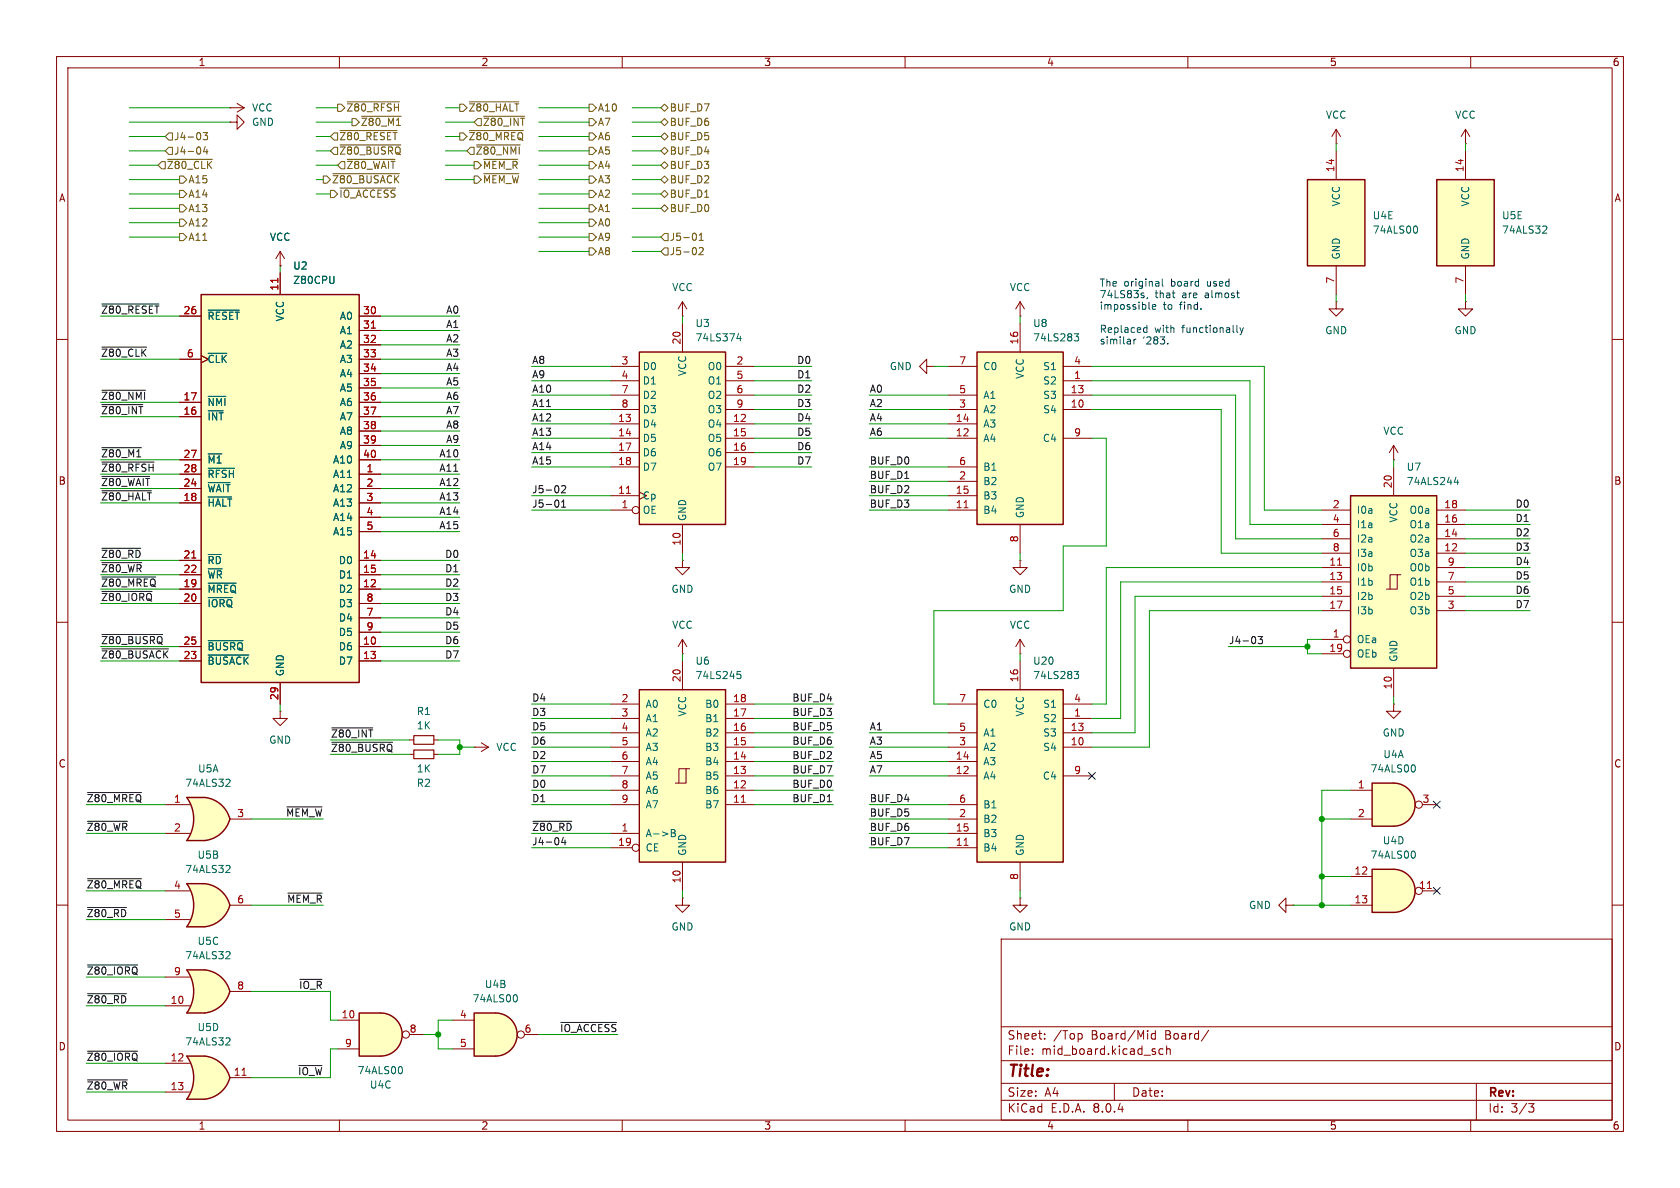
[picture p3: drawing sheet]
<svg xmlns="http://www.w3.org/2000/svg" width="297mm" height="210mm" viewBox="0 0 297 210" stroke-linecap="round" stroke-linejoin="round" font-family="sans-serif">
<g fill="none" stroke="#840000" stroke-width=".18">
<path d="M10 10h277v190h-277zM12 12h273v186h-273zM60 10v2M110 10v2M160 10v2M210 10v2M260 10v2M10 60h2M285 60h2M10 110h2M285 110h2M10 160h2"/>
<path d="M285 160h2M177 166h108v32h-108zM60 198v2M110 198v2M160 198v2M177 194.5h108M177 191.5h108M177 187.5h108M177 181.5h108M182.5 186.3v.1M182.5 185.5v.1M184.7 183.6v.1"/>
<path d="M184.7 182.8v.1M191 182.7l.3 .3v.4l-.3 .3M197 191.5v3M204.2 182.8l-.4-.1-.3 .3v.4l.2 .2h.5M204.2 182.2v1.5M205.6 185.5l-.4-.1-.3 .3v.4l.1 .2h.6M206.2 185.5l.3-.1 .3 .1 .1 .9M206.2 184.9v1.5M210 198v2M213.7 182.1l-1.3 2M260 198v2M261 191.5v6.5"/>
<path d="M270.2 195.1h1l-.5 .6 .4 .1 .1 .5-.3 .3h-.4"/>
</g>
<path d="M87.6 179.1a3.8 3.8 0 0 1 3.8 3.8 3.8 3.8 0 0 1-3.8 3.8z" fill="#ffffc2" stroke="#ffffc2" stroke-width=".18"/>
<path d="M83.8 179.1h3.8v7.6h-3.8z" fill="#ffffc2"/>
<path d="M83.8 179.1h3.8a3.8 3.8 0 0 1 3.8 3.8 3.8 3.8 0 0 1-3.8 3.8h-3.8z" fill="none" stroke="#840000" stroke-width=".25"/>
<g fill="none" stroke="#840000" stroke-width=".18">
<path d="M259.1 53.3v1.3h1.2l-1.2 1.3-1.3-1.3h1.3M259.1 53.3h.1M80 180.3h3.8M80 185.4h3.8M92.7 182.9h2.5"/>
<circle cx="92.1" cy="182.9" r=".63"/>
</g>
<path d="M91.2 175.8a.79 .79 0 0 1 0 1.3" fill="none" stroke="#006464" stroke-width=".18"/>
<path d="M67.3 179.1a3.8 3.8 0 0 1 3.8 3.8 3.8 3.8 0 0 1-3.8 3.8z" fill="#ffffc2" stroke="#ffffc2" stroke-width=".18"/>
<path d="M63.5 179.1h3.8v7.6h-3.8z" fill="#ffffc2"/>
<path d="M63.5 179.1h3.8a3.8 3.8 0 0 1 3.8 3.8 3.8 3.8 0 0 1-3.8 3.8h-3.8z" fill="none" stroke="#840000" stroke-width=".25"/>
<g fill="none" stroke="#840000" stroke-width=".18">
<path d="M72.4 133.4h.8M76.7 133.4h.8M59.7 180.3h3.8M59.7 185.4h3.8M72.4 182.9h2.5"/>
<circle cx="71.8" cy="182.9" r=".63"/>
</g>
<path d="M70.8 188.5a.79 .79 0 0 1 0 1.3" fill="none" stroke="#006464" stroke-width=".18"/>
<path d="M73.2 132.6h3.5v1.5h-3.5z" fill="none" stroke="#840000" stroke-width=".2"/>
<path d="M113 121.9h15.3v30.5h-15.3z" fill="#ffffc2"/>
<g fill="none" stroke="#840000" stroke-width=".18">
<path d="M120.6 116.8v5.1M180.3 115.6h.1M180.3 113l-.7 1.3M180.3 113v2.6M180.3 113l.8 1.3M49.5 125.7v1.3h1.3l-1.3 1.3-1.2-1.3h1.2M49.5 125.7h.1M107.9 139.7h5.1M107.9 137.2h5.1M107.9 134.6h5.1M107.9 132.1h5.1M107.9 129.5h5.1"/>
<path d="M107.9 127h5.1M107.9 124.5h5.1M121.3 135.9h-1.3v2.5M121.9 135.9h-.6v2.5h-1.9M128.3 139.7h5M128.3 137.2h5M128.3 134.6h5M128.3 132.1h5M128.3 129.5h5M128.3 127h5M128.3 124.5h5M107.9 147.3h5.1"/>
<path d="M107.9 142.2h5.1M107.9 149.9h3.9M120.6 158.8v1.2h1.3l-1.3 1.3-1.2-1.3h1.2M120.6 158.8h.1M120.6 152.4v5.1M128.3 142.2h5"/>
<circle cx="112.4" cy="149.9" r=".63"/>
</g>
<path d="M113 121.9h15.3v30.5h-15.3z" fill="none" stroke="#840000" stroke-width=".25"/>
<path d="M130.3 118.7h.6M130.5 119.2h.3l.2 .2-.1 .5-.4 .1M118.7 146.6h.4l.2 .3-.2 .3 .2 .2 .1 .3-.2 .2h-.5zM118.7 147.2h.4" fill="none" stroke="#006464" stroke-width=".18"/>
<path d="M131.1 141.8h.7" fill="none" stroke="#a90000" stroke-width=".18"/>
<path d="M172.7 62.2h15.3v30.5h-15.3z" fill="#ffffc2"/>
<path d="M172.7 62.2h15.3v30.5h-15.3z" fill="none" stroke="#840000" stroke-width=".25"/>
<g fill="none" stroke="#840000" stroke-width=".18">
<path d="M180.3 57.2v5M167.6 72.4h5.1M167.6 77.5h5.1M167.6 69.9h5.1M167.6 74.9h5.1M167.6 64.8h5.1M188 67.3h5M188 72.4h5M188 77.5h5M188 69.9h5M188 64.8h5M246.4 78.7l-.8 1.3"/>
<path d="M246.4 78.7v2.6M246.4 78.7l.7 1.3M167.6 90.2h5.1M167.6 87.6h5.1M167.6 85.1h5.1M167.6 82.6h5.1M180.3 92.7v5.1M246.4 81.3h.1"/>
</g>
<path d="M170.4 89.8h.7" fill="none" stroke="#a90000" stroke-width=".18"/>
<path d="M189.9 59h.8l-.4 .5 .3 .1 .1 .4-.3 .3h-.3" fill="none" stroke="#006464" stroke-width=".18"/>
<path d="M172.7 121.9h15.3v30.5h-15.3z" fill="#ffffc2"/>
<path d="M172.7 121.9h15.3v30.5h-15.3z" fill="none" stroke="#840000" stroke-width=".25"/>
<g fill="none" stroke="#840000" stroke-width=".18">
<path d="M236.2 53.3v1.3h1.3l-1.3 1.3-1.3-1.3h1.3M236.2 53.3h.1M180.3 99.1v1.2h1.3l-1.3 1.3-1.2-1.3h1.2M180.3 99.1h.1M180.3 116.8v5.1M167.6 132.1h5.1M167.6 137.2h5.1M167.6 129.5h5.1M167.6 134.6h5.1M167.6 124.5h5.1M188 127h5M188 132.1h5"/>
<path d="M188 137.2h5M188 129.5h5M188 124.5h5M167.6 149.9h5.1M167.6 147.3h5.1M167.6 144.8h5.1M167.6 142.2h5.1M180.3 152.4v5.1"/>
</g>
<path d="M170.4 149.4h.7" fill="none" stroke="#a90000" stroke-width=".18"/>
<path d="M189.9 118.7h.8l-.4 .5 .3 .1 .1 .4-.3 .3h-.3" fill="none" stroke="#006464" stroke-width=".18"/>
<path d="M231.1 31.8h10.2v15.2h-10.2z" fill="#ffffc2"/>
<path d="M231.1 31.8h10.2v15.2h-10.2z" fill="none" stroke="#840000" stroke-width=".25"/>
<path d="M236.2 26.7v5.1M236.2 47v5.1" fill="none" stroke="#840000" stroke-width=".18"/>
<path d="M250.3 39.9a.79 .79 0 0 1 0 1.3" fill="none" stroke="#006464" stroke-width=".18"/>
<path d="M35.6 143.4l5 1.4a5.2 5.2 0 0 1-4.4 3.8z" fill="#ffffc2" stroke="#ffffc2" stroke-width=".18"/>
<path d="M33 148.6h3.2M33 141h3.2" fill="none" stroke="#ffffc2" stroke-width=".18"/>
<path d="M33 141h3.2v7.6h-3.2a6.7 6.7 0 0 0 0-7.6z" fill="#ffffc2"/>
<g fill="#ffffc2" stroke="#ffffc2" stroke-width=".18">
<path d="M36.2 141a5.1 5.1 0 0 1 4.4 3.8l-4.9 1.3z"/>
<path d="M35.6 173.9l5 1.4a5.2 5.2 0 0 1-4.4 3.8z"/>
</g>
<path d="M36.2 141h-3.2a6.6 6.6 0 0 1 0 7.6h3.2M36.2 141a5.1 5.1 0 0 1 4.4 3.8 5.2 5.2 0 0 1-4.4 3.8" fill="none" stroke="#840000" stroke-width=".25"/>
<path d="M236.2 25.4h.1M236.2 22.9l-.7 1.2M236.2 22.9v2.5M236.2 22.9l.8 1.2M29.2 142.2h4.3M29.2 147.3h4.3M40.6 144.8h3.8" fill="none" stroke="#840000" stroke-width=".18"/>
<path d="M40.4 137.7l.3 .3-.1 .3-.7 .7h.8" fill="none" stroke="#006464" stroke-width=".18"/>
<path d="M33 179.1h3.2M33 171.5h3.2" fill="none" stroke="#ffffc2" stroke-width=".18"/>
<path d="M33 171.5h3.2v7.6h-3.2a6.7 6.7 0 0 0 0-7.6z" fill="#ffffc2"/>
<g fill="#ffffc2" stroke="#ffffc2" stroke-width=".18">
<path d="M36.2 171.5a5.1 5.1 0 0 1 4.4 3.8l-4.9 1.3z"/>
<path d="M35.6 158.7l5 1.3a5.2 5.2 0 0 1-4.4 3.8z"/>
</g>
<path d="M36.2 171.5h-3.2a6.6 6.6 0 0 1 0 7.6h3.2M36.2 171.5a5.1 5.1 0 0 1 4.4 3.8 5.2 5.2 0 0 1-4.4 3.8" fill="none" stroke="#840000" stroke-width=".25"/>
<path d="M29.2 177.8h4.3M29.2 172.7h4.3M40.6 175.3h3.8" fill="none" stroke="#840000" stroke-width=".18"/>
<path d="M40.4 168.2l.3 .3-.1 .3-.7 .7h.8" fill="none" stroke="#006464" stroke-width=".18"/>
<path d="M33 156.2h3.2M33 163.8h3.2" fill="none" stroke="#ffffc2" stroke-width=".18"/>
<path d="M33 156.2h3.2v7.6h-3.2a6.7 6.7 0 0 0 0-7.6z" fill="#ffffc2"/>
<path d="M36.2 156.2a5.1 5.1 0 0 1 4.4 3.8l-4.9 1.3z" fill="#ffffc2" stroke="#ffffc2" stroke-width=".18"/>
<path d="M36.2 156.2h-3.2a6.6 6.6 0 0 1 0 7.6h3.2M36.2 156.2a5.1 5.1 0 0 1 4.4 3.8 5.2 5.2 0 0 1-4.4 3.8" fill="none" stroke="#840000" stroke-width=".25"/>
<path d="M83.8 132.1h.1M83.8 132.1h2.6M85.1 131.3l1.3 .8M86.4 132.1l-1.3 .7M29.2 157.5h4.3M29.2 162.6h4.3M40.6 160h3.8" fill="none" stroke="#840000" stroke-width=".18"/>
<path d="M40.4 153l.3 .2-.1 .3-.7 .7h.8" fill="none" stroke="#006464" stroke-width=".18"/>
<path d="M254 31.8h10.2v15.2h-10.2z" fill="#ffffc2"/>
<path d="M254 31.8h10.2v15.2h-10.2z" fill="none" stroke="#840000" stroke-width=".25"/>
<g fill="none" stroke="#840000" stroke-width=".18">
<path d="M40.6 21.6h1.3v-1.3l1.3 1.3-1.3 1.3v-1.3M40.6 21.6h.1M259.1 25.4h.1M259.1 22.9v2.5M259.1 26.7v5.1M259.1 22.9l-.8 1.2M259.1 22.9l.7 1.2M49.5 47h.1M49.5 44.5l-.7 1.2M49.5 44.5v2.5M49.5 44.5l.8 1.2M259.1 47v5.1"/>
<path d="M227.3 160v-1.2l-1.2 1.2 1.2 1.3v-1.3h1.3M228.6 160h.1"/>
</g>
<path d="M273.2 39.9l.3 .3-.1 .3-.7 .7h.8" fill="none" stroke="#006464" stroke-width=".18"/>
<path d="M246.4 153.7a3.8 3.8 0 0 1 3.8 3.8 3.8 3.8 0 0 1-3.8 3.8z" fill="#ffffc2" stroke="#ffffc2" stroke-width=".18"/>
<path d="M242.6 153.7h3.8v7.6h-3.8z" fill="#ffffc2"/>
<path d="M242.6 153.7h3.8a3.8 3.8 0 0 1 3.8 3.8 3.8 3.8 0 0 1-3.8 3.8h-3.8z" fill="none" stroke="#840000" stroke-width=".25"/>
<g fill="none" stroke="#840000" stroke-width=".18">
<path d="M40.6 19.1h.1M40.6 19.1h2.6M41.9 18.3l1.3 .8M43.2 19.1l-1.3 .7M120.6 55.9h.1M120.6 53.3l-.7 1.3M120.6 53.3v2.6M120.6 53.3l.8 1.3M238.8 154.9h3.8M251.5 157.5h2.5M238.8 160h3.8"/>
<circle cx="250.8" cy="157.5" r=".63"/>
</g>
<path d="M252.3 157.1h.8" fill="none" stroke="#a90000" stroke-width=".18"/>
<path d="M249.9 150.4a.79 .79 0 0 1 0 1.3" fill="none" stroke="#006464" stroke-width=".18"/>
<path d="M113 62.2h15.3v30.5h-15.3z" fill="#ffffc2"/>
<path d="M113 62.2h15.3v30.5h-15.3z" fill="none" stroke="#840000" stroke-width=".25"/>
<g fill="none" stroke="#840000" stroke-width=".18">
<path d="M120.6 57.2v5M107.9 74.9h5.1M107.9 77.5h5.1M107.9 64.8h5.1M107.9 67.3h5.1M107.9 69.9h5.1M107.9 72.4h5.1M128.3 74.9h5M128.3 77.5h5M128.3 64.8h5M128.3 67.3h5M128.3 69.9h5"/>
<path d="M128.3 72.4h5M107.9 90.2h3.9M107.9 87.6h5.1M107.9 80h5.1M107.9 82.6h5.1M120.6 92.7v5.1M128.3 80h5M128.3 82.6h5"/>
<circle cx="112.4" cy="90.2" r=".63"/>
</g>
<path d="M110.7 87.2h.8" fill="none" stroke="#a90000" stroke-width=".18"/>
<path d="M130.6 58.9l-.3 .9h.8M130.9 59.4v.9" fill="none" stroke="#006464" stroke-width=".18"/>
<path d="M238.8 87.6h15.2v30.5h-15.2z" fill="#ffffc2"/>
<g fill="none" stroke="#840000" stroke-width=".18">
<path d="M233.7 97.8h5.1M233.7 95.3h5.1M233.7 92.7h5.1M233.7 90.2h5.1M246.4 82.6v5M254 97.8h5.1M254 95.3h5.1M254 92.7h5.1M254 90.2h5.1M233.7 113h3.8M233.7 100.3h5.1M233.7 102.9h5.1"/>
<path d="M233.7 105.4h5.1M233.7 108h5.1M233.7 115.6h3.8M246.4 118.1v5.1M247 101.6h-1.3v2.5M247.6 101.6h-.6v2.5h-1.9M254 100.3h5.1M254 102.9h5.1M254 105.4h5.1M254 108h5.1M180.3 158.8v1.2h1.3l-1.3 1.3-1.2-1.3h1.2M180.3 158.8h.1"/>
<circle cx="238.1" cy="115.6" r=".63"/>
<circle cx="238.1" cy="113" r=".63"/>
</g>
<path d="M238.8 87.6h15.2v30.5h-15.2z" fill="none" stroke="#840000" stroke-width=".25"/>
<path d="M236.5 99.9h.7" fill="none" stroke="#a90000" stroke-width=".18"/>
<path d="M257.1 85.2h.8M257.7 84.8v.9" fill="none" stroke="#006464" stroke-width=".18"/>
<path d="M35.6 189.1l5 1.4a5.2 5.2 0 0 1-4.4 3.8z" fill="#ffffc2" stroke="#ffffc2" stroke-width=".18"/>
<path d="M33 194.3h3.2M33 186.7h3.2" fill="none" stroke="#ffffc2" stroke-width=".18"/>
<path d="M33 186.7h3.2v7.6h-3.2a6.7 6.7 0 0 0 0-7.6z" fill="#ffffc2"/>
<path d="M36.2 186.7a5.1 5.1 0 0 1 4.4 3.8l-4.9 1.3z" fill="#ffffc2" stroke="#ffffc2" stroke-width=".18"/>
<path d="M36.2 186.7h-3.2a6.6 6.6 0 0 1 0 7.6h3.2M36.2 186.7a5.1 5.1 0 0 1 4.4 3.8 5.2 5.2 0 0 1-4.4 3.8" fill="none" stroke="#840000" stroke-width=".25"/>
<path d="M120.6 115.6h.1M120.6 113l-.7 1.3M120.6 113v2.6M120.6 113l.8 1.3M29.2 188h4.3M29.2 193h4.3M40.6 190.5h3.8" fill="none" stroke="#840000" stroke-width=".18"/>
<path d="M42.8 190.1h.7" fill="none" stroke="#a90000" stroke-width=".18"/>
<path d="M40.4 183.5l.3 .2-.1 .3-.7 .7h.8" fill="none" stroke="#006464" stroke-width=".18"/>
<path d="M35.6 52.1h27.9v68.6h-27.9z" fill="#ffffc2"/>
<path d="M35.6 52.1h27.9v68.6h-27.9z" fill="none" stroke="#840000" stroke-width=".25"/>
<g fill="none" stroke="#840000" stroke-width=".18">
<path d="M31.7 55.9h3.9M49.5 48.3v3.8M63.5 55.9h3.8M63.5 58.4h3.8M31.7 73.7h3.9M31.7 71.1h3.9M31.7 63.5h3.9M35.6 62.9l1.2 .6-1.2 .6M63.5 73.7h3.8M63.5 71.1h3.8M63.5 61h3.8M63.5 63.5h3.8"/>
<path d="M63.5 66h3.8M63.5 68.6h3.8M63.5 76.2h3.8M63.5 78.7h3.8M31.7 83.8h3.9M31.7 99.1h3.9M31.7 88.9h3.9M31.7 86.4h3.9M31.7 81.3h3.9M63.5 83.8h3.8M63.5 99.1h3.8M63.5 88.9h3.8"/>
<path d="M63.5 86.4h3.8M63.5 81.3h3.8M63.5 91.4h3.8M63.5 94h3.8M120.6 99.1v1.2h1.3l-1.3 1.3-1.2-1.3h1.2M120.6 99.1h.1M31.7 114.3h3.9M31.7 104.1h3.9M31.7 116.8h3.9M31.7 101.6h3.9M31.7 106.7h3.9M63.5 114.3h3.8"/>
<path d="M63.5 104.1h3.8M63.5 116.8h3.8M63.5 101.6h3.8M63.5 106.7h3.8M63.5 109.2h3.8M63.5 111.8h3.8M49.5 120.7v3.8M72.4 130.8h.8M76.7 130.8h.8M246.4 124.5v1.2h1.2l-1.2 1.3-1.3-1.3h1.3M246.4 124.5h.1"/>
</g>
<path d="M49.1 49.2v.7M65.6 58h.8M33.9 98.6h.7" fill="none" stroke="#a90000" stroke-width=".18"/>
<g fill="none" stroke="#006464" stroke-width=".18">
<path d="M36.8 54.8h5.5M59 48.8v1.2M36.8 70.1h3.1M36.8 62.5h3.3M36.8 87.9h4.2M36.8 98h2.3M36.8 85.3h3.9M36.8 80.2h2.4M36.8 82.8h4.6M36.8 103.1h4.9M36.8 105.6h4.3M36.8 115.8h7.2"/>
<path d="M36.8 113.3h6.2"/>
</g>
<path d="M73.2 130h3.5v1.6h-3.5z" fill="none" stroke="#840000" stroke-width=".2"/>
<path d="M246.4 138.4a3.8 3.8 0 0 1 3.8 3.8 3.8 3.8 0 0 1-3.8 3.9z" fill="#ffffc2" stroke="#ffffc2" stroke-width=".18"/>
<path d="M242.6 138.4h3.8v7.7h-3.8z" fill="#ffffc2"/>
<path d="M242.6 138.4h3.8a3.8 3.8 0 0 1 3.8 3.8 3.8 3.8 0 0 1-3.8 3.9h-3.8z" fill="none" stroke="#840000" stroke-width=".25"/>
<g fill="none" stroke="#840000" stroke-width=".18">
<path d="M31.7 55.9h3.9M49.5 47h.1M49.5 48.3v3.8M63.5 55.9h3.8M63.5 58.4h3.8M180.3 55.9h.1M180.3 53.3l-.7 1.3M180.3 53.3v2.6M180.3 53.3l.8 1.3M31.7 73.7h3.9M31.7 71.1h3.9M31.7 63.5h3.9"/>
<path d="M35.6 62.9l1.2 .6-1.2 .6M63.5 73.7h3.8M63.5 71.1h3.8M63.5 61h3.8M63.5 63.5h3.8M63.5 66h3.8M63.5 68.6h3.8M63.5 76.2h3.8M63.5 78.7h3.8M163.8 64.8v-1.3l-1.2 1.3 1.2 1.2v-1.2h1.3M165.1 64.8h.1M31.7 83.8h3.9"/>
<path d="M31.7 99.1h3.9M31.7 88.9h3.9M31.7 86.4h3.9M31.7 81.3h3.9M63.5 83.8h3.8M63.5 99.1h3.8M63.5 88.9h3.8M63.5 86.4h3.8M63.5 81.3h3.8M63.5 91.4h3.8M63.5 94h3.8M31.7 114.3h3.9"/>
<path d="M31.7 104.1h3.9M31.7 116.8h3.9M31.7 101.6h3.9M31.7 106.7h3.9M63.5 114.3h3.8M63.5 104.1h3.8M63.5 116.8h3.8M63.5 101.6h3.8M63.5 106.7h3.8M63.5 109.2h3.8M63.5 111.8h3.8M49.5 120.7v3.8"/>
<path d="M238.8 139.7h3.8M238.8 144.8h3.8M251.5 142.2h2.5"/>
<circle cx="250.8" cy="142.2" r=".63"/>
</g>
<g fill="none" stroke="#006464" stroke-width=".18">
<path d="M36.8 54.8h5.5M59 48.8v1.2M36.8 70.1h3.1M36.8 62.5h3.3M36.8 87.9h4.2M36.8 98h2.3M36.8 85.3h3.9M36.8 80.2h2.4M36.8 82.8h4.6M36.8 103.1h4.9M36.8 105.6h4.3M36.8 115.8h7.2"/>
<path d="M36.8 113.3h6.2M249.9 135.2a.79 .79 0 0 1 0 1.3"/>
</g>
<g fill="none" stroke="#725600" stroke-width=".18">
<path d="M59.7 18.4h.6l.7 .7-.7 .6h-.6zM61.4 18h9.2M81.3 18.4h.6l.6 .7-.6 .6h-.6zM83 18h8.7M104.1 18.4h.7l.6 .7-.6 .6h-.7zM116.8 19.1l.7-.7 .6 .7-.6 .6zM27.9 29.2l.7-.6h.6v1.2h-.6zM29.2 24.1l.6-.6h.7v1.3h-.7zM29.2 26.7l.6-.7h.7v1.3h-.7zM29.6 28.2h7.9M31.7 36.2h.7l.6 .6-.6 .7h-.7zM31.7 33.7h.7l.6 .6-.6 .6h-.7z"/>
<path d="M31.7 31.1h.7l.6 .7-.6 .6h-.7zM31.7 38.7h.7l.6 .7-.6 .6h-.7zM35.9 23.4h.8l-.4 .5 .3 .1v.6l-.1 .1-.6-.1M36.3 25.9l-.3 .9h.8M36.6 26.4v.8M57.1 31.1h.7l.6 .7-.6 .6h-.7zM58.4 33.7h.7l.6 .6-.6 .6h-.7zM58.8 30.7h11.8M59.1 26h.6v1.3h-.6l-.7-.6zM59.1 23.5h.6v1.3h-.6l-.7-.7zM59.7 29.2l.6-.6h.7v1.2h-.7zM60.1 25.6h10.8"/>
<path d="M60.1 23.1h10.1M60.1 33.2h9.9M61.4 28.2h8.4M62.2 21h.7l.6 .6-.6 .6h-.7zM63.9 20.5h7M81.3 23.5h.6l.6 .6-.6 .7h-.6zM83 23.1h9.5M83.2 26h.6v1.3h-.6l-.7-.6zM83.8 31.1h.7l.6 .7-.6 .6h-.7zM83.8 28.6h.7l.6 .6-.6 .6h-.7zM84.2 25.6h7.8M84.5 21h.6v1.2h-.6l-.7-.6z"/>
<path d="M85.5 28.2h6M85.5 30.7h6.2M85.5 20.5h7.3M104.1 21h.7l.6 .6-.6 .6h-.7zM104.1 31.1h.7l.6 .7-.6 .6h-.7zM104.1 26h.7l.6 .7-.6 .6h-.7zM104.1 28.6h.7l.6 .6-.6 .6h-.7zM104.1 23.5h.7l.6 .6-.6 .7h-.7zM104.1 36.2h.7l.6 .6-.6 .7h-.7zM104.1 33.7h.7l.6 .6-.6 .6h-.7zM104.1 38.7h.7l.6 .7-.6 .6h-.7zM116.8 21.6l.7-.6 .6 .6-.6 .6z"/>
<path d="M116.8 24.1l.7-.6 .6 .6-.6 .7zM116.8 34.3l.7-.6 .6 .6-.6 .6zM116.8 36.8l.7-.6 .6 .6-.6 .7zM116.8 29.2l.7-.6 .6 .6-.6 .6zM116.8 26.7l.7-.7 .6 .7-.6 .6zM117.5 31.1l.6 .7-.6 .6-.7-.6zM31.7 41.3h.7l.6 .6-.6 .6h-.7zM104.1 41.3h.7l.6 .6-.6 .6h-.7zM104.1 43.8h.7l.6 .7-.6 .6h-.7zM117.5 43.8h.6v1.3h-.6l-.7-.6zM117.5 41.3h.6v1.2h-.6l-.7-.6zM122.9 41.3l.2 .4-.2 .7"/>
<path d="M123.6 43.9l.5-.1 .2 .3-.8 .9h.8M123.6 42.5h.7M123.6 41.6l.4-.4v1.3"/>
</g>
<g fill="none" stroke="#0f0f0f" stroke-width=".18">
<path d="M18 53.7h10.1M18 79.1h7M18 71.5h7.3M18 69h7.7M18 61.4h7.9M18 96.9h6.9M18 86.8h8.8M18 84.2h8.5M18 99.5h7.1M18 81.7h9.2M98.6 88.4l.2 .5-.2 .7M99.3 86l.5-.2 .2 .4-.8 .9h.8"/>
<path d="M99.3 89.7h.7M99.3 88.8l.3-.4v1.3M18 114.7h11.8M18 102h9.6M18 104.5h8.9M18 112.2h10.8M222.4 112.5h.8l-.4 .5 .3 .1v.6l-.1 .1-.6-.1M58.6 128.7h7.3M58.6 131.2h10.8M15.5 140.1h9.5M15.5 155.3h9.5M15.5 145.2h7"/>
<path d="M50.7 142.6h6.2M50.9 157.9h6M94.2 145.2h6.9M99.6 148l-.3 .9h.8M99.9 148.5v.8M15.5 170.6h8.8M15.5 175.7h6.8M15.5 160.4h6.8M53 173.1h3.9M15.5 185.8h8.8M15.5 190.9h7M52.8 188.4h4.1"/>
<path d="M99.1 180.7h9.9"/>
</g>
<g fill="none" stroke="#0000c2" stroke-width=".18">
<path d="M200.5 60v.8M202.2 52.3v.3M202.3 58.7h.5M202.3 58h.5M202.8 57.5v1.3M202.9 52.6l-.1 .2M203.2 54.6l.1 .1M203.7 54.3l.6-.2v-.2l-.4-.1-.2 .2 .1 .6h.5M205.5 49.3v1.1l.2 .2M218.7 57.5v1.1l.1 .2M219.2 57.9l.3 .9M219.5 58.8l-.3 .4"/>
<path d="M219.8 57.9l-.3 .9M200.6 60l-.1 .2M206.4 60.7v.1"/>
</g>
<g fill="none" stroke="#009600" stroke-width=".18">
<path d="M22.9 19.1h17.7M55.9 19.1h3.8M78.7 19.1h2.6M95.2 19.1h8.9M111.8 19.1h5M22.9 39.4h8.8M22.9 34.3h8.8M22.9 36.8h8.8M22.9 24.1h6.3M22.9 26.7h6.3M22.9 29.2h5M22.9 21.6h17.7"/>
<path d="M22.9 31.8h8.8M55.9 34.3h2.5M55.9 24.1h2.5M55.9 26.7h2.5M55.9 29.2h3.8M55.9 21.6h6.3M55.9 31.8h1.2M78.7 24.1h2.6M78.7 26.7h3.8M78.7 29.2h5.1M78.7 21.6h5.1M78.7 31.8h5.1"/>
<path d="M95.2 39.4h8.9M95.2 34.3h8.9M95.2 36.8h8.9M95.2 24.1h8.9M95.2 26.7h8.9M95.2 29.2h8.9M95.2 21.6h8.9M95.2 31.8h8.9M111.8 34.3h5M111.8 36.8h5M111.8 24.1h5M111.8 26.7h5"/>
<path d="M111.8 29.2h5M111.8 21.6h5M111.8 31.8h5M236.2 25.4v1.3M259.1 25.4v1.3M17.8 55.9h13.9M22.9 41.9h8.8M49.5 47v1.3M67.3 55.9h14M67.3 58.4h14M95.2 41.9h8.9M95.2 44.5h8.9"/>
<path d="M111.8 41.9h5M111.8 44.5h5M120.6 55.9v1.3M180.3 55.9v1.3M236.2 52.1v1.2M259.1 52.1v1.2M17.8 73.7h13.9M17.8 71.1h13.9M17.8 63.5h13.9M67.3 73.7h14M67.3 71.1h14M67.3 63.5h14"/>
<path d="M67.3 68.6h14M67.3 66h14M67.3 61h14M67.3 78.7h14M67.3 76.2h14M94 72.4h13.9M94 64.8h13.9M94 69.9h13.9M94 67.3h13.9M94 74.9h13.9M94 77.5h13.9M133.3 72.4h10.2"/>
<path d="M133.3 64.8h10.2M133.3 69.9h10.2M133.3 67.3h10.2M133.3 74.9h10.2M133.3 77.5h10.2M153.7 72.4h13.9M153.7 69.9h13.9M153.7 74.9h13.9M153.7 77.5h13.9M165.1 64.8h2.5M193 77.5h2.6v19h-7.6v11.5h-22.9v16.5h2.5M193 72.4h22.9v25.4h17.8"/>
<path d="M193 69.9h25.4v25.4h15.3M193 64.8h30.5v25.4h10.2M193 67.3h28v25.4h12.7M17.8 81.3h13.9M17.8 83.8h13.9M17.8 88.9h13.9M17.8 86.4h13.9M17.8 99.1h13.9M67.3 81.3h14M67.3 83.8h14M67.3 88.9h14M67.3 94h14"/>
<path d="M67.3 86.4h14M67.3 91.4h14M67.3 99.1h14M94 90.2h13.9M94 80h13.9M94 82.6h13.9M94 87.6h13.9M120.6 97.8v1.3M133.3 80h10.2M133.3 82.6h10.2M153.7 90.2h13.9M153.7 82.6h13.9"/>
<path d="M153.7 87.6h13.9M153.7 85.1h13.9M180.3 97.8v1.3M246.4 81.3v1.3M259.1 97.8h11.4M259.1 95.3h11.4M259.1 90.2h11.4M259.1 92.7h11.4M17.8 116.8h13.9M17.8 106.7h13.9M17.8 101.6h13.9M17.8 114.3h13.9"/>
<path d="M17.8 104.1h13.9M67.3 116.8h14M67.3 111.8h14M67.3 106.7h14M67.3 101.6h14M67.3 114.3h14M67.3 109.2h14M67.3 104.1h14M120.6 115.6v1.2M180.3 115.6v1.2M217.2 114.3h13.9M233.7 100.3h-38.1v24.2h-2.6"/>
<path d="M233.7 105.4h-33v24.1h-7.7M233.7 102.9h-35.6v24.1h-5.1M233.7 108h-30.5v24.1h-10.2M233.7 113h-2.6v2.6h2.6M259.1 108h11.4M259.1 105.4h11.4M259.1 100.3h11.4M259.1 102.9h11.4M49.5 124.5v1.2M58.4 133.4h14M58.4 130.8h14M77.5 130.8h3.8v2.6h-3.8"/>
<path d="M81.3 132.1h2.5M94 124.5h13.9M94 129.5h13.9M94 137.2h13.9M94 134.6h13.9M94 127h13.9M94 132.1h13.9M94 139.7h13.9M133.3 124.5h14M133.3 129.5h14M133.3 137.2h14M133.3 134.6h14"/>
<path d="M133.3 127h14M133.3 132.1h14M133.3 139.7h14M153.7 129.5h13.9M153.7 137.2h13.9M153.7 134.6h13.9M153.7 132.1h13.9M238.8 139.7h-5.1v20.3M246.4 123.2v1.3M15.2 147.3h14M15.2 142.2h14M15.2 157.5h14"/>
<path d="M44.4 144.8h12.7M94 147.3h13.9M94 149.9h13.9M94 142.2h13.9M120.6 157.5v1.3M133.3 142.2h14M153.7 144.8h13.9M153.7 147.3h13.9M153.7 149.9h13.9M153.7 142.2h13.9M180.3 157.5v1.3M233.7 144.8h5.1"/>
<path d="M233.7 154.9h5.1M15.2 162.6h14M15.2 172.7h14M15.2 177.8h14M44.4 175.3h14v5h1.3M44.4 160h12.7M228.6 160h10.2M15.2 193h14M15.2 188h14M59.7 185.4h-1.3v5.1h-14M74.9 182.9h2.6M80 180.3h-2.5v5.1h2.5"/>
<path d="M95.2 182.9h14"/>
</g>
<path d="M192.4 136.6l1.2 1.2M193.6 136.6l-1.2 1.2M253.4 156.9l1.2 1.2M253.4 141.6l1.2 1.2M254.6 156.9l-1.2 1.2M254.6 141.6l-1.2 1.2" fill="none" stroke="#000084" stroke-width=".18"/>
<path d="M49.1 49.2v.7M65.6 58h.8M33.9 98.6h.7" fill="none" stroke="#a90000" stroke-width=".18"/>
<g fill="#009600" stroke="#009600" stroke-width=".18">
<circle cx="81.3" cy="132.1" r=".46"/>
<circle cx="77.5" cy="182.9" r=".46"/>
<circle cx="233.7" cy="160" r=".46"/>
<circle cx="233.7" cy="144.8" r=".46"/>
<circle cx="233.7" cy="154.9" r=".46"/>
<circle cx="231.1" cy="114.3" r=".46"/>
</g>
<text font-size="2.8" fill="#840000" x="178" y="190.9">Title:</text>
<g font-size="2.1" fill="#840000">
<text x="178" y="184">Sheet:</text>
<text x="186.2" y="184">/Top</text>
<text x="193" y="184">Board/Mid</text>
<text x="206.1" y="184">Board/</text>
<text x="178" y="186.7">File:</text>
<text x="184.1" y="186.7">mid_board.kicad_sch</text>
<text x="178" y="196.9">KiCad</text>
<text x="178" y="194.1">Size:</text>
<text x="184.7" y="194.1">A4</text>
<text x="185.7" y="196.9">E.D.A.</text>
<text x="193.3" y="196.9">8.0.4</text>
<text x="200" y="194.1">Date:</text>
<text x="263" y="194.3">Rev:</text>
<text x="263" y="196.9">Id:</text>
<text x="267.1" y="196.9">3/3</text>
</g>
<g font-size="1.8" fill="#840000">
<text x="35" y="11.9">1</text>
<text x="85" y="11.9">2</text>
<text x="135" y="11.9">3</text>
<text x="185" y="11.9">4</text>
<text x="235" y="11.9">5</text>
<text x="285" y="11.9">6</text>
<text x="10.3" y="35.9">A</text>
<text x="285.3" y="35.9">A</text>
<text x="10.3" y="85.9">B</text>
<text x="285.3" y="85.9">B</text>
<text x="10.3" y="135.9">C</text>
<text x="285.3" y="135.9">C</text>
<text x="10.3" y="185.9">D</text>
<text x="285.3" y="185.9">D</text>
<text x="35" y="199.9">1</text>
<text x="85" y="199.9">2</text>
<text x="135" y="199.9">3</text>
<text x="185" y="199.9">4</text>
<text x="235" y="199.9">5</text>
<text x="285" y="199.9">6</text>
</g>
<g font-size="1.8" fill="#006464">
<text x="44.5" y="22.5">GND</text>
<text x="44.5" y="19.9">VCC</text>
<text x="234.3" y="21.2">VCC</text>
<text x="257.2" y="21.2">VCC</text>
<text x="237.1" y="36.6" transform="rotate(-90 237.1 36.6)">VCC</text>
<text x="242.6" y="39">U4E</text>
<text x="242.6" y="41.5">74ALS00</text>
<text x="259.9" y="36.6" transform="rotate(-90 259.9 36.6)">VCC</text>
<text x="265.4" y="39">U5E</text>
<text x="265.4" y="41.5">74ALS32</text>
<text x="47.6" y="42.8">VCC</text>
<text x="51.7" y="47.9">U2</text>
<text x="237.1" y="46" transform="rotate(-90 237.1 46)">GND</text>
<text x="259.9" y="46" transform="rotate(-90 259.9 46)">GND</text>
<text x="51.7" y="50.4">Z80CPU</text>
<text x="118.7" y="51.7">VCC</text>
<text x="178.4" y="51.7">VCC</text>
<text x="36.6" y="56.7">~{RESET}</text>
<text x="50.4" y="56.9" transform="rotate(-90 50.4 56.9)">VCC</text>
<text x="60" y="56.7">A0</text>
<text x="60" y="59.3">A1</text>
<text x="122.9" y="58">U3</text>
<text x="182.5" y="58">U8</text>
<text x="234.2" y="59.3">GND</text>
<text x="257" y="59.3">GND</text>
<text x="36.6" y="64.4">~{CLK}</text>
<text x="60" y="61.8">A2</text>
<text x="60" y="64.4">A3</text>
<text x="113.5" y="65.6">D0</text>
<text x="122.9" y="60.6">74LS374</text>
<text x="125" y="65.6">O0</text>
<text x="157.2" y="65.6">GND</text>
<text x="173.7" y="65.6">C0</text>
<text x="182.5" y="60.6">74LS283</text>
<text x="184.3" y="65.6">S1</text>
<text x="36.6" y="72">~{NMI}</text>
<text x="60" y="66.9">A4</text>
<text x="60" y="69.4">A5</text>
<text x="60" y="72">A6</text>
<text x="113.5" y="68.2">D1</text>
<text x="113.5" y="70.7">D2</text>
<text x="121.5" y="66.6" transform="rotate(-90 121.5 66.6)">VCC</text>
<text x="125" y="68.2">O1</text>
<text x="125" y="70.7">O2</text>
<text x="173.7" y="70.7">A1</text>
<text x="181.2" y="67.1" transform="rotate(-90 181.2 67.1)">VCC</text>
<text x="184.3" y="68.2">S2</text>
<text x="184.3" y="70.7">S3</text>
<text x="36.6" y="74.5">~{INT}</text>
<text x="60" y="74.5">A7</text>
<text x="60" y="77.1">A8</text>
<text x="113.5" y="75.8">D4</text>
<text x="113.5" y="73.3">D3</text>
<text x="125" y="75.8">O4</text>
<text x="125" y="73.3">O3</text>
<text x="173.7" y="75.8">A3</text>
<text x="173.7" y="73.3">A2</text>
<text x="184.3" y="73.3">S4</text>
<text x="244.5" y="77.1">VCC</text>
<text x="36.6" y="82.1">~{M1}</text>
<text x="58.8" y="82.1">A10</text>
<text x="60" y="79.6">A9</text>
<text x="113.5" y="78.3">D5</text>
<text x="113.5" y="80.9">D6</text>
<text x="113.5" y="83.4">D7</text>
<text x="125" y="78.3">O5</text>
<text x="125" y="80.9">O6</text>
<text x="125" y="83.4">O7</text>
<text x="173.7" y="78.3">A4</text>
<text x="173.7" y="83.4">B1</text>
<text x="184.3" y="78.3">C4</text>
<text x="248.6" y="83.4">U7</text>
<text x="36.6" y="89.8">~{HALT}</text>
<text x="36.6" y="87.2">~{WAIT}</text>
<text x="36.6" y="84.7">~{RFSH}</text>
<text x="58.8" y="84.7">A11</text>
<text x="58.8" y="87.2">A12</text>
<text x="58.8" y="89.8">A13</text>
<text x="113.5" y="88.5">Cp</text>
<text x="173.7" y="88.5">B3</text>
<text x="173.7" y="86">B2</text>
<text x="248.6" y="86">74ALS244</text>
<text x="58.8" y="92.3">A14</text>
<text x="58.8" y="94.8">A15</text>
<text x="113.5" y="91">OE</text>
<text x="121.5" y="92.2" transform="rotate(-90 121.5 92.2)">GND</text>
<text x="173.7" y="91">B4</text>
<text x="181.2" y="91.7" transform="rotate(-90 181.2 91.7)">GND</text>
<text x="239.8" y="91">I0a</text>
<text x="239.8" y="93.6">I1a</text>
<text x="247.2" y="92.5" transform="rotate(-90 247.2 92.5)">VCC</text>
<text x="249.1" y="93.6">O1a</text>
<text x="249.1" y="91">O0a</text>
<text x="36.6" y="99.9">~{RD}</text>
<text x="59.8" y="99.9">D0</text>
<text x="239.8" y="101.2">I0b</text>
<text x="239.8" y="96.1">I2a</text>
<text x="239.8" y="98.7">I3a</text>
<text x="249.1" y="98.7">O3a</text>
<text x="249.1" y="96.1">O2a</text>
<text x="249.1" y="101.2">O0b</text>
<text x="36.6" y="105">~{MREQ}</text>
<text x="36.6" y="107.5">~{IORQ}</text>
<text x="36.6" y="102.5">~{WR}</text>
<text x="59.8" y="105">D2</text>
<text x="59.8" y="102.5">D1</text>
<text x="59.8" y="107.5">D3</text>
<text x="118.6" y="105">GND</text>
<text x="178.3" y="105">GND</text>
<text x="239.8" y="103.7">I1b</text>
<text x="239.8" y="106.3">I2b</text>
<text x="249.1" y="106.3">O2b</text>
<text x="249.1" y="103.7">O1b</text>
<text x="59.8" y="110.1">D4</text>
<text x="59.8" y="112.6">D5</text>
<text x="118.7" y="111.4">VCC</text>
<text x="178.4" y="111.4">VCC</text>
<text x="239.8" y="113.9">OEa</text>
<text x="239.8" y="108.8">I3b</text>
<text x="249.1" y="108.8">O3b</text>
<text x="36.6" y="117.7">~{BUSACK}</text>
<text x="36.6" y="115.2">~{BUSRQ}</text>
<text x="50.4" y="119.6" transform="rotate(-90 50.4 119.6)">GND</text>
<text x="59.8" y="115.2">D6</text>
<text x="59.8" y="117.7">D7</text>
<text x="122.9" y="117.7">U6</text>
<text x="182.5" y="117.7">U20</text>
<text x="239.8" y="116.4">OEb</text>
<text x="247.2" y="117.1" transform="rotate(-90 247.2 117.1)">GND</text>
<text x="114" y="125.3">A0</text>
<text x="122.9" y="120.2">74LS245</text>
<text x="124.6" y="125.3">B0</text>
<text x="173.7" y="125.3">C0</text>
<text x="182.5" y="120.2">74LS283</text>
<text x="184.3" y="125.3">S1</text>
<text x="47.5" y="131.7">GND</text>
<text x="73.6" y="126.6">R1</text>
<text x="73.6" y="129.1">1K</text>
<text x="114" y="127.9">A1</text>
<text x="114" y="130.4">A2</text>
<text x="121.5" y="126.8" transform="rotate(-90 121.5 126.8)">VCC</text>
<text x="124.6" y="130.4">B2</text>
<text x="124.6" y="127.9">B1</text>
<text x="173.7" y="130.4">A1</text>
<text x="181.2" y="126.8" transform="rotate(-90 181.2 126.8)">VCC</text>
<text x="184.3" y="127.9">S2</text>
<text x="184.3" y="130.4">S3</text>
<text x="244.3" y="130.4">GND</text>
<text x="34.9" y="136.8">U5A</text>
<text x="73.6" y="136.8">1K</text>
<text x="87.6" y="132.9">VCC</text>
<text x="114" y="132.9">A3</text>
<text x="114" y="135.5">A4</text>
<text x="124.6" y="135.5">B4</text>
<text x="124.6" y="132.9">B3</text>
<text x="173.7" y="135.5">A3</text>
<text x="173.7" y="132.9">A2</text>
<text x="184.3" y="132.9">S4</text>
<text x="242.2" y="136.8">74ALS00</text>
<text x="244.5" y="134.2">U4A</text>
<text x="32.6" y="139.3">74ALS32</text>
<text x="73.6" y="139.3">R2</text>
<text x="114" y="138">A5</text>
<text x="114" y="140.6">A6</text>
<text x="114" y="143.1">A7</text>
<text x="124.6" y="143.1">B7</text>
<text x="124.6" y="140.6">B6</text>
<text x="124.6" y="138">B5</text>
<text x="173.7" y="138">A4</text>
<text x="173.7" y="143.1">B1</text>
<text x="184.3" y="138">C4</text>
<text x="114" y="148.2">A-&gt;B</text>
<text x="173.7" y="148.2">B3</text>
<text x="173.7" y="145.6">B2</text>
<text x="244.4" y="149.5">U4D</text>
<text x="32.6" y="154.5">74ALS32</text>
<text x="34.8" y="152">U5B</text>
<text x="114" y="150.7">CE</text>
<text x="121.5" y="151.4" transform="rotate(-90 121.5 151.4)">GND</text>
<text x="173.7" y="150.7">B4</text>
<text x="181.2" y="151.4" transform="rotate(-90 181.2 151.4)">GND</text>
<text x="242.2" y="152">74ALS00</text>
<text x="220.7" y="160.9">GND</text>
<text x="34.8" y="167.2">U5C</text>
<text x="118.6" y="164.7">GND</text>
<text x="178.3" y="164.7">GND</text>
<text x="32.6" y="169.8">74ALS32</text>
<text x="83.4" y="177.4">74ALS00</text>
<text x="85.6" y="174.9">U4B</text>
<text x="32.6" y="185">74ALS32</text>
<text x="34.8" y="182.5">U5D</text>
<text x="63.1" y="190.1">74ALS00</text>
<text x="65.3" y="192.6">U4C</text>
</g>
<g font-size="1.8" fill="#725600">
<text x="61.2" y="19.9">~{Z80_RFSH}</text>
<text x="63.7" y="22.5">~{Z80_M1}</text>
<text x="82.7" y="19.9">~{Z80_HALT}</text>
<text x="85.3" y="22.5">~{Z80_INT}</text>
<text x="105.6" y="19.9">A10</text>
<text x="105.6" y="22.5">A7</text>
<text x="118.3" y="19.9">BUF_D7</text>
<text x="118.3" y="22.5">BUF_D6</text>
<text x="30.7" y="25">J4-03</text>
<text x="30.7" y="27.5">J4-04</text>
<text x="59.9" y="27.5">~{Z80_BUSRQ}</text>
<text x="59.9" y="25">~{Z80_RESET}</text>
<text x="82.7" y="25">~{Z80_MREQ}</text>
<text x="84" y="27.5">~{Z80_NMI}</text>
<text x="105.6" y="27.5">A5</text>
<text x="105.6" y="25">A6</text>
<text x="118.3" y="25">BUF_D5</text>
<text x="118.3" y="27.5">BUF_D4</text>
<text x="29.4" y="30.1">~{Z80_CLK}</text>
<text x="33.2" y="35.2">A14</text>
<text x="33.2" y="32.6">A15</text>
<text x="58.6" y="32.6">~{Z80_BUSACK}</text>
<text x="59.9" y="35.2">~{IO_ACCESS}</text>
<text x="61.2" y="30.1">~{Z80_WAIT}</text>
<text x="85.3" y="32.6">~{MEM_W}</text>
<text x="85.3" y="30.1">~{MEM_R}</text>
<text x="105.6" y="32.6">A3</text>
<text x="105.6" y="30.1">A4</text>
<text x="105.6" y="35.2">A2</text>
<text x="118.3" y="35.2">BUF_D1</text>
<text x="118.3" y="30.1">BUF_D3</text>
<text x="118.3" y="32.6">BUF_D2</text>
<text x="33.2" y="37.7">A13</text>
<text x="33.2" y="40.2">A12</text>
<text x="105.6" y="37.7">A1</text>
<text x="105.6" y="40.2">A0</text>
<text x="118.3" y="37.7">BUF_D0</text>
<text x="33.2" y="42.8">A11</text>
<text x="105.6" y="42.8">A9</text>
<text x="105.6" y="45.3">A8</text>
<text x="118.3" y="45.3">J5-02</text>
<text x="118.3" y="42.8">J5-01</text>
</g>
<g font-size="1.8" fill="#a90000">
<text x="236" y="30.5" transform="rotate(-90 236 30.5)">14</text>
<text x="258.8" y="30.5" transform="rotate(-90 258.8 30.5)">14</text>
<text x="49.3" y="51.5" transform="rotate(-90 49.3 51.5)">11</text>
<text x="236" y="50.2" transform="rotate(-90 236 50.2)">7</text>
<text x="258.8" y="50.2" transform="rotate(-90 258.8 50.2)">7</text>
<text x="32.3" y="55.6">26</text>
<text x="64.1" y="55.6">30</text>
<text x="64.1" y="58.2">31</text>
<text x="32.9" y="63.2">6</text>
<text x="64.1" y="60.7">32</text>
<text x="64.1" y="63.2">33</text>
<text x="64.1" y="65.8">34</text>
<text x="109.8" y="64.5">3</text>
<text x="120.4" y="61" transform="rotate(-90 120.4 61)">20</text>
<text x="130.1" y="64.5">2</text>
<text x="169.5" y="64.5">7</text>
<text x="180.1" y="61" transform="rotate(-90 180.1 61)">16</text>
<text x="189.8" y="64.5">4</text>
<text x="32.3" y="70.9">17</text>
<text x="64.1" y="68.3">35</text>
<text x="64.1" y="70.9">36</text>
<text x="109.8" y="67.1">4</text>
<text x="109.8" y="69.6">7</text>
<text x="130.1" y="67.1">5</text>
<text x="130.1" y="69.6">6</text>
<text x="169.5" y="69.6">5</text>
<text x="189.2" y="69.6">13</text>
<text x="189.8" y="67.1">1</text>
<text x="32.3" y="73.4">16</text>
<text x="64.1" y="73.4">37</text>
<text x="64.1" y="75.9">38</text>
<text x="109.2" y="74.7">13</text>
<text x="109.2" y="77.2">14</text>
<text x="109.8" y="72.1">8</text>
<text x="129.5" y="74.7">12</text>
<text x="129.5" y="77.2">15</text>
<text x="130.1" y="72.1">9</text>
<text x="168.9" y="77.2">12</text>
<text x="168.9" y="74.7">14</text>
<text x="169.5" y="72.1">3</text>
<text x="189.2" y="72.1">10</text>
<text x="189.8" y="77.2">9</text>
<text x="32.3" y="81">27</text>
<text x="32.3" y="83.6">28</text>
<text x="64.1" y="78.5">39</text>
<text x="64.1" y="81">40</text>
<text x="64.7" y="83.6">1</text>
<text x="109.2" y="79.8">17</text>
<text x="109.2" y="82.3">18</text>
<text x="129.5" y="79.8">16</text>
<text x="129.5" y="82.3">19</text>
<text x="169.5" y="82.3">6</text>
<text x="32.3" y="88.6">18</text>
<text x="32.3" y="86.1">24</text>
<text x="64.7" y="86.1">2</text>
<text x="64.7" y="88.6">3</text>
<text x="109.2" y="87.4">11</text>
<text x="109.8" y="89.9">1</text>
<text x="168.9" y="89.9">11</text>
<text x="168.9" y="87.4">15</text>
<text x="169.5" y="84.8">2</text>
<text x="235.5" y="89.9">2</text>
<text x="246.1" y="86.4" transform="rotate(-90 246.1 86.4)">20</text>
<text x="255.2" y="89.9">18</text>
<text x="64.7" y="91.2">4</text>
<text x="64.7" y="93.7">5</text>
<text x="180.1" y="96" transform="rotate(-90 180.1 96)">8</text>
<text x="235.5" y="92.5">4</text>
<text x="235.5" y="95">6</text>
<text x="255.2" y="95">14</text>
<text x="255.2" y="92.5">16</text>
<text x="32.3" y="98.8">21</text>
<text x="32.3" y="101.3">22</text>
<text x="64.1" y="98.8">14</text>
<text x="64.1" y="101.3">15</text>
<text x="120.4" y="96.6" transform="rotate(-90 120.4 96.6)">10</text>
<text x="234.9" y="100.1">11</text>
<text x="235.5" y="97.5">8</text>
<text x="255.2" y="97.5">12</text>
<text x="255.8" y="100.1">9</text>
<text x="32.3" y="103.9">19</text>
<text x="32.3" y="106.4">20</text>
<text x="64.1" y="103.9">12</text>
<text x="64.7" y="106.4">8</text>
<text x="234.9" y="102.6">13</text>
<text x="234.9" y="105.2">15</text>
<text x="234.9" y="107.7">17</text>
<text x="255.8" y="107.7">3</text>
<text x="255.8" y="105.2">5</text>
<text x="255.8" y="102.6">7</text>
<text x="64.7" y="109">7</text>
<text x="64.7" y="111.5">9</text>
<text x="235.5" y="112.8">1</text>
<text x="32.3" y="114">25</text>
<text x="32.3" y="116.6">23</text>
<text x="64.1" y="114">10</text>
<text x="64.1" y="116.6">13</text>
<text x="234.9" y="115.3">19</text>
<text x="49.3" y="123.9" transform="rotate(-90 49.3 123.9)">29</text>
<text x="109.8" y="124.2">2</text>
<text x="120.4" y="120.7" transform="rotate(-90 120.4 120.7)">20</text>
<text x="129.5" y="124.2">18</text>
<text x="169.5" y="124.2">7</text>
<text x="180.1" y="120.7" transform="rotate(-90 180.1 120.7)">16</text>
<text x="189.8" y="124.2">4</text>
<text x="246.1" y="122" transform="rotate(-90 246.1 122)">10</text>
<text x="109.8" y="126.7">3</text>
<text x="109.8" y="129.3">4</text>
<text x="109.8" y="131.8">5</text>
<text x="129.5" y="131.8">15</text>
<text x="129.5" y="129.3">16</text>
<text x="129.5" y="126.7">17</text>
<text x="169.5" y="131.8">3</text>
<text x="169.5" y="129.3">5</text>
<text x="189.2" y="131.8">10</text>
<text x="189.2" y="129.3">13</text>
<text x="189.8" y="126.7">1</text>
<text x="109.8" y="134.4">6</text>
<text x="109.8" y="136.9">7</text>
<text x="129.5" y="136.9">13</text>
<text x="129.5" y="134.4">14</text>
<text x="168.9" y="136.9">12</text>
<text x="168.9" y="134.4">14</text>
<text x="189.8" y="136.9">9</text>
<text x="30.7" y="142">1</text>
<text x="109.8" y="139.4">8</text>
<text x="109.8" y="142">9</text>
<text x="129.5" y="142">11</text>
<text x="129.5" y="139.4">12</text>
<text x="169.5" y="142">6</text>
<text x="240" y="139.4">1</text>
<text x="251.4" y="142">3</text>
<text x="30.7" y="147.1">2</text>
<text x="41.8" y="144.5">3</text>
<text x="109.2" y="149.6">19</text>
<text x="109.8" y="147.1">1</text>
<text x="168.9" y="149.6">11</text>
<text x="168.9" y="147.1">15</text>
<text x="169.5" y="144.5">2</text>
<text x="240" y="144.5">2</text>
<text x="180.1" y="155.6" transform="rotate(-90 180.1 155.6)">8</text>
<text x="239.4" y="154.7">12</text>
<text x="30.7" y="157.2">4</text>
<text x="41.8" y="159.8">6</text>
<text x="120.4" y="156.3" transform="rotate(-90 120.4 156.3)">10</text>
<text x="239.4" y="159.8">13</text>
<text x="250.8" y="157.2">11</text>
<text x="30.7" y="162.3">5</text>
<text x="30.7" y="172.5">9</text>
<text x="30.1" y="177.5">10</text>
<text x="41.8" y="175">8</text>
<text x="60.3" y="180.1">10</text>
<text x="60.9" y="185.2">9</text>
<text x="72.3" y="182.6">8</text>
<text x="81.2" y="180.1">4</text>
<text x="81.2" y="185.2">5</text>
<text x="92.6" y="182.6">6</text>
<text x="30.1" y="187.7">12</text>
<text x="41.2" y="190.2">11</text>
<text x="30.1" y="192.8">13</text>
</g>
<g font-size="1.8" fill="#0000c2">
<text x="194.3" y="50.9">The</text>
<text x="194.3" y="52.9">74LS83s,</text>
<text x="198.7" y="50.9">original</text>
<text x="204.2" y="52.9">that</text>
<text x="207.1" y="50.9">board</text>
<text x="209.1" y="52.9">are</text>
<text x="213.3" y="52.9">almost</text>
<text x="213.7" y="50.9">used</text>
<text x="194.3" y="55">impossible</text>
<text x="194.3" y="59.1">Replaced</text>
<text x="204.1" y="59.1">with</text>
<text x="205.6" y="55">to</text>
<text x="208.7" y="55">find.</text>
<text x="209.1" y="59.1">functionally</text>
<text x="194.3" y="61.1">similar</text>
<text x="202" y="61.1">'283.</text>
</g>
<g font-size="1.8" fill="#0f0f0f">
<text x="17.8" y="55.5">~{Z80_RESET}</text>
<text x="78.8" y="58.1">A1</text>
<text x="78.8" y="55.5">A0</text>
<text x="17.8" y="63.2">~{Z80_CLK}</text>
<text x="78.8" y="60.6">A2</text>
<text x="78.8" y="63.2">A3</text>
<text x="78.8" y="65.7">A4</text>
<text x="94" y="64.4">A8</text>
<text x="140.8" y="64.4">D0</text>
<text x="17.8" y="70.8">~{Z80_NMI}</text>
<text x="78.8" y="68.2">A5</text>
<text x="78.8" y="70.8">A6</text>
<text x="94" y="67">A9</text>
<text x="94" y="69.5">A10</text>
<text x="140.8" y="69.5">D2</text>
<text x="140.8" y="67">D1</text>
<text x="153.7" y="69.5">A0</text>
<text x="17.8" y="73.3">~{Z80_INT}</text>
<text x="78.8" y="73.3">A7</text>
<text x="78.8" y="75.9">A8</text>
<text x="94" y="77.1">A13</text>
<text x="94" y="74.6">A12</text>
<text x="94" y="72">A11</text>
<text x="140.8" y="77.1">D5</text>
<text x="140.8" y="72">D3</text>
<text x="140.8" y="74.6">D4</text>
<text x="153.7" y="72">A2</text>
<text x="153.7" y="74.6">A4</text>
<text x="153.7" y="77.1">A6</text>
<text x="17.8" y="80.9">~{Z80_M1}</text>
<text x="17.8" y="83.5">~{Z80_RFSH}</text>
<text x="77.6" y="80.9">A10</text>
<text x="77.6" y="83.5">A11</text>
<text x="78.8" y="78.4">A9</text>
<text x="94" y="82.2">A15</text>
<text x="94" y="79.7">A14</text>
<text x="140.8" y="79.7">D6</text>
<text x="140.8" y="82.2">D7</text>
<text x="153.7" y="82.2">BUF_D0</text>
<text x="17.8" y="88.6">~{Z80_HALT}</text>
<text x="17.8" y="86">~{Z80_WAIT}</text>
<text x="77.6" y="88.6">A13</text>
<text x="77.6" y="86">A12</text>
<text x="94" y="87.3">J5-02</text>
<text x="94" y="89.8">J5-01</text>
<text x="153.7" y="87.3">BUF_D2</text>
<text x="153.7" y="84.7">BUF_D1</text>
<text x="153.7" y="89.8">BUF_D3</text>
<text x="267.8" y="89.8">D0</text>
<text x="77.6" y="91.1">A14</text>
<text x="77.6" y="93.6">A15</text>
<text x="267.8" y="92.4">D1</text>
<text x="267.8" y="94.9">D2</text>
<text x="17.8" y="98.7">~{Z80_RD}</text>
<text x="17.8" y="101.3">~{Z80_WR}</text>
<text x="78.6" y="98.7">D0</text>
<text x="78.6" y="101.3">D1</text>
<text x="267.8" y="97.4">D3</text>
<text x="267.8" y="100">D4</text>
<text x="17.8" y="103.8">~{Z80_MREQ}</text>
<text x="17.8" y="106.3">~{Z80_IORQ}</text>
<text x="78.6" y="106.3">D3</text>
<text x="78.6" y="103.8">D2</text>
<text x="267.8" y="102.5">D5</text>
<text x="267.8" y="105.1">D6</text>
<text x="267.8" y="107.6">D7</text>
<text x="17.8" y="114">~{Z80_BUSRQ}</text>
<text x="78.6" y="114">D6</text>
<text x="78.6" y="111.4">D5</text>
<text x="78.6" y="108.9">D4</text>
<text x="217.2" y="114">J4-03</text>
<text x="17.8" y="116.5">~{Z80_BUSACK} 23</text>
<text x="78.6" y="116.5">D7</text>
<text x="94" y="124.1">D4</text>
<text x="140" y="124.1">BUF_D4</text>
<text x="58.4" y="130.5">~{Z80_INT}</text>
<text x="94" y="129.2">D5</text>
<text x="94" y="131.7">D6</text>
<text x="94" y="126.7">D3</text>
<text x="140" y="131.7">BUF_D6</text>
<text x="140" y="126.7">BUF_D3</text>
<text x="140" y="129.2">BUF_D5</text>
<text x="153.7" y="129.2">A1</text>
<text x="153.7" y="131.7">A3</text>
<text x="58.4" y="133">~{Z80_BUSRQ}</text>
<text x="94" y="136.8">D7</text>
<text x="94" y="134.3">D2</text>
<text x="140" y="134.3">BUF_D2</text>
<text x="140" y="136.8">BUF_D7</text>
<text x="153.7" y="136.8">A7</text>
<text x="153.7" y="134.3">A5</text>
<text x="15.2" y="141.9">~{Z80_MREQ}</text>
<text x="94" y="141.9">D1</text>
<text x="94" y="139.4">D0</text>
<text x="140" y="139.4">BUF_D0</text>
<text x="140" y="141.9">BUF_D1</text>
<text x="153.7" y="141.9">BUF_D4</text>
<text x="15.2" y="147">~{Z80_WR}</text>
<text x="50.5" y="144.4">~{MEM_W}</text>
<text x="94" y="147">~{Z80_RD}</text>
<text x="94" y="149.5">J4-04</text>
<text x="153.7" y="149.5">BUF_D7</text>
<text x="153.7" y="144.4">BUF_D5</text>
<text x="153.7" y="147">BUF_D6</text>
<text x="15.2" y="157.1">~{Z80_MREQ}</text>
<text x="50.7" y="159.7">~{MEM_R}</text>
<text x="15.2" y="162.2">~{Z80_RD}</text>
<text x="15.2" y="172.4">~{Z80_IORQ}</text>
<text x="15.2" y="177.5">~{Z80_RD}</text>
<text x="52.8" y="174.9">~{IO_R}</text>
<text x="98.9" y="182.5">~{IO_ACCESS}</text>
<text x="15.2" y="187.6">~{Z80_IORQ}</text>
<text x="52.6" y="190.2">~{IO_W}</text>
<text x="15.2" y="192.7">~{Z80_WR}</text>
</g>
</svg>
